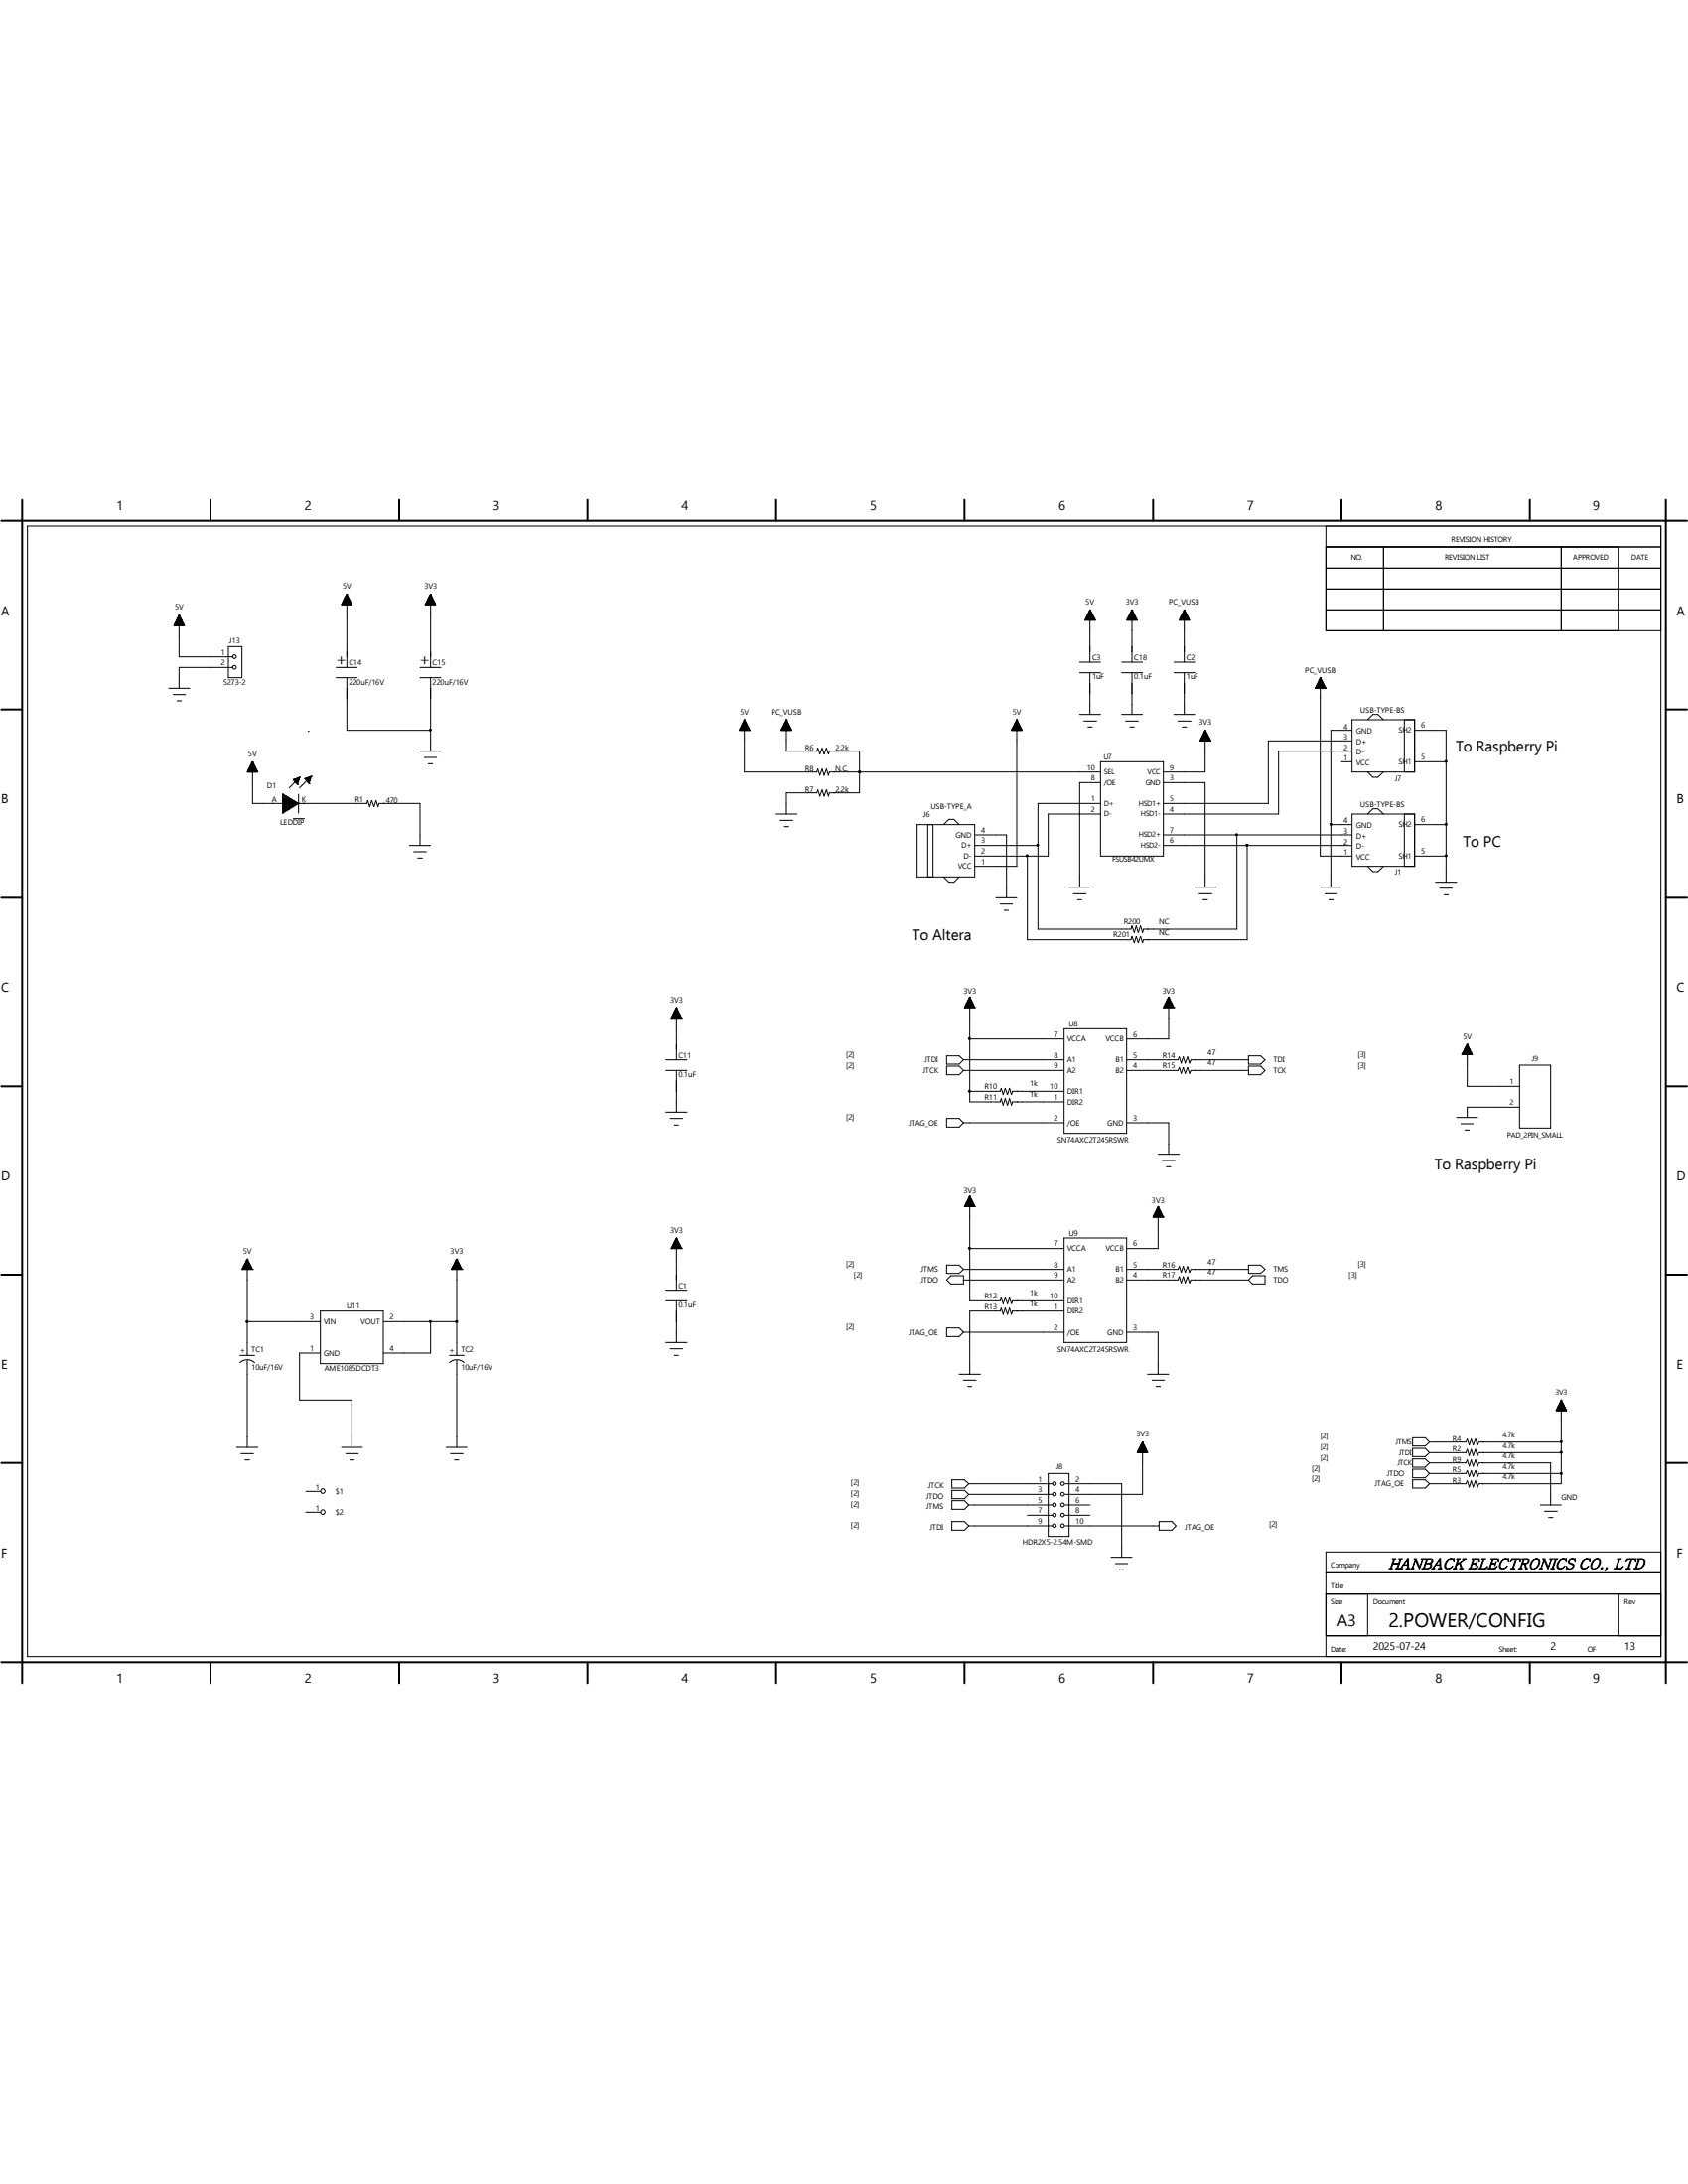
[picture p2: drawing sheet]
<svg xmlns="http://www.w3.org/2000/svg" width="216mm" height="279mm" viewBox="0 0 216 279" stroke-linecap="round" stroke-linejoin="round" font-family="sans-serif">
<g fill="none" stroke="#000" stroke-width=".25">
<path d="M.2 66.6h215.6M2.8 64v151.3M26.9 64v2.6M51.1 64v2.6M75.1 64v2.6M99.3 64v2.6M123.4 64v2.6M147.5 64v2.6M171.6 64v2.6M195.7 64v2.6M213.1 64v151.3M.2 90.8h2.6"/>
<path d="M213.1 90.8h2.7M.2 114.9h2.6M213.1 114.9h2.7M.2 139h2.6M213.1 139h2.7M.2 163.1h2.6M213.1 163.1h2.7M.2 187.2h2.6M213.1 187.2h2.7M.2 212.6h215.6M26.9 212.6v2.7M51.1 212.6v2.7"/>
<path d="M75.1 212.6v2.7M99.3 212.6v2.7M123.4 212.6v2.7M147.5 212.6v2.7M171.6 212.6v2.7M195.7 212.6v2.7"/>
</g>
<g fill="none" stroke="#000" stroke-width=".13">
<path d="M3.5 67.3h208.9v144.6h-208.9zM22.3 79.9h1.2M22.4 79.8h1.1M22.4 79.8h1.1v.3M22.4 79.7h1v.4M22.4 79.6h1M22.4 79.6v.5M22.5 79.5h.8M22.6 79.5h.7v.6M22.6 79.4h.7M22.6 79.4v.7M22.6 79.3h.6v.8"/>
<path d="M22.6 79.3v.8M22.6 79.3h.6M22.6 79.2h.6v.9M22.6 79.2v.9M22.7 79.2h.5M22.7 79.1h.5v1M22.7 79.1v1M22.7 79.1h.4M22.8 79h.3v1.1M22.8 78.9h.2v1.2M22.9 78.8v1.3M22.9 78.7v1.4"/>
<path d="M22.9 78.7h.1M22.9 78.7v5.3h6.9M22.9 78.7l-.6 1.4M22.9 78.7l.7 1.4M23 78.8h-.2v1.3M23.1 79h-.3v1.1M23.4 79.7h-1v.4M43.7 77.3h1.3M43.8 77.3v-.1h1.1v.1M43.8 77.1h1.1M43.8 77.1h1.1v.2M43.8 77v.3"/>
<path d="M43.9 77h1M43.9 77h.9v.3M43.9 76.9v.4M43.9 76.9h.9M43.9 76.9h.9v.4M43.9 76.8v.5M43.9 76.8h.8M44 77.3v-.5h.7v.5M44 76.7h.7M44 76.7h.7v.6M44.1 76.5h.5v.8M44.1 76.5v.8"/>
<path d="M44.1 76.5h.5M44.1 76.4h.4v.9M44.1 76.4v.9M44.2 76.4h.3M44.2 76.3h.3v1M44.2 76.3v1M44.2 76.3h.3M44.2 76.2h.2v1.1M44.2 76.2v1.1M44.3 76.2h.1M44.3 76.1h.1v1.2M44.3 76.1v1.2"/>
<path d="M44.3 76.1h.1M44.4 76h.1M44.4 76v9.4M44.4 76l-.7 1.3h1.3M44.4 76l.6 1.3M44.7 76.6h-.7v.7M45 77.3h-1.3M54.4 77.3h1.3M54.4 77.3h.1M54.5 77.3v-.1h1.2v.1M54.5 77.1h1.1M54.5 77.1h1.1v.2"/>
<path d="M54.5 77v.3M54.6 77h1M54.6 77h.9v.3M54.6 76.9v.4M54.6 76.9h.9M54.7 76.9h.8v.4M54.7 76.8h.8M54.7 76.8v.5M54.7 77.3v-.5h.7v.5M54.7 76.7h.7M54.7 76.7h.7v.6M54.7 76.6v.7"/>
<path d="M54.8 76.6h.5M54.8 76.5h.5v.8M54.8 76.5v.8M54.8 76.5h.5M54.8 76.4h.5v.9M54.8 76.4v.9M54.9 76.4h.3M54.9 76.3h.3v1M54.9 76.2h.3v1.1M54.9 76.2v1.1M55 76.2h.2M55 76.1h.1v1.2"/>
<path d="M55.1 76h.1M55.1 76v9.4M55.1 76.1l-.1 1.2M55.1 76l-.7 1.3M55.1 76l.6 1.3M55.2 76.3h-.3v1M138.8 79.3h.1M138.8 79.3h1.2M138.9 79.2h1.1v.1M138.9 79.1h1.1M138.9 79h1M138.9 79v.3"/>
<path d="M139 79h.9M139 78.9h.9M139.1 78.8h.7v.5M139.1 78.7v.6M139.1 78.7h.7M139.1 78.7h.6M139.1 78.6v.7M139.1 78.7h.6v.6M139.1 78.6h.6v.7M139.1 78.5v.8M139.2 78.5h.5M139.3 78.4h.3"/>
<path d="M139.3 78.3h.3M139.3 78.3v1M139.3 78.3h.2M139.3 78.2v1.1M139.4 78.2h.1M139.4 78.1h.1v1.2M139.4 78.1v1.2M139.4 78.1h.1M139.4 78v6.7M139.4 78l.7 1.3h-1.3M139.4 78l-.6 1.3M139.5 78.2v1.1"/>
<path d="M139.6 78.4h-.4v.9M139.6 78.3v1M139.7 78.4v.9M139.8 78.8h-.8v.5M139.9 78.9v.4M139.9 79.1h-1v.2M139.9 79v.3M140 79.2h-1.1v.1M140 79.1v.2M140.1 79.3h.1M144.1 79.3h.1M144.2 79.3h1.2"/>
<path d="M144.2 79.2h1.2v.1M144.2 79.2v.1M144.2 79.2h1.1M144.2 79.1h1.1M144.2 79.1v.2M144.3 79.1h1M144.3 79h.9M144.4 78.9h.8M144.4 78.8v.5M144.4 78.8h.8M144.4 78.8h.8v.5M144.5 78.7h.6"/>
<path d="M144.5 78.6v.7M144.5 78.6h.6v.7M144.5 78.5v.8M144.6 78.5h.4M144.6 78.4v.9M144.6 78.4h.4M144.6 78.4h.3M144.6 78.3v1M144.7 78.3h.2v1M144.7 78.3h.2M144.7 78.1h.1v1.2M144.7 78.1h.1"/>
<path d="M144.7 78.1v1.2M144.8 78.1h.1M144.8 78v6.7M144.8 78l-.7 1.3h1.4M144.8 78l.7 1.3M144.9 78.2h-.2v1.1M144.9 78.2v1.1M145 78.4v.9M145.1 78.7h-.7v.6M145.1 78.7v.6M145.2 78.9v.4M145.2 79h-.9v.3"/>
<path d="M145.2 79v.3M145.3 79.1v.2M145.5 79.3h.1M150.8 79.3h.1M150.9 79.3h1.2M150.9 79.2h1.2v.1M151 79.1h1M151 79h1M151 79v.3M151 79h.9M151 78.9h.9M151 78.8v.5"/>
<path d="M151.1 78.8h.8M151.1 78.8h.7v.5M151.1 78.7v.6M151.1 78.7h.7M151.2 78.7h.6M151.2 78.7h.6v.6M151.2 78.6v.7M151.2 78.6h.6v.7M151.3 78.5h.4M151.3 78.4h.3M151.3 78.3h.3M151.3 78.3v1"/>
<path d="M151.4 78.3h.2M151.4 78.2v1.1M151.4 78.2h.2M151.4 78.1h.2v1.2M151.4 78.1v1.2M151.5 78.1h.1M151.5 78v6.7M151.5 78l.6 1.3h-1.3M151.5 78l-.7 1.3M151.6 78.2v1.1M151.6 78.3v1M151.7 78.4h-.4v.9"/>
<path d="M151.7 78.4v.9M151.7 78.5h-.5v.8M151.9 78.9v.4M152 79.1h-1v.2M152 79v.3M152 79.1v.2M152.1 79.2h-1.2v.1M169.6 67.3v13.4h42.8M169.6 70h42.8M169.6 78h42.8M169.6 75.4h42.8M169.6 72.7h42.8"/>
<path d="M177 70v10.7M199.7 70v10.7M207.1 70v10.7M21.6 88.1h2.7M22.1 88.9h1.6M22.3 80.1h1.3M22.3 80.1v-.1h1.3v.1M22.3 80.1v-.3h1.2v.3M22.5 80.1v-.6h.8v.6M22.6 89.7h.6M29.2 82.7h1.7v4h-1.7zM29.8 85.4h-6.9v2.7"/>
<path d="M31.7 98.8h1.2M31.7 98.7h1.2M31.7 98.6h1.2v.2M31.7 98.6h1.2M31.7 98.6v.2M31.7 98.5h1.1v.3M31.7 98.5v.3M31.8 98.5h1M31.8 98.8v-.4h1v.4M31.8 98.3h.9M31.9 98.3h.8v.5M31.9 98.3v.5"/>
<path d="M31.9 98.3h.8M31.9 98.2h.8v.6M31.9 98.2v.6M32 98.1h.6M32 98.1h.6v.7M32 98v.8M32 98h.6M32 98h.6v.8M32.1 97.9h.4v.9M32.1 97.7h.4v1.1M32.1 97.7v1.1M32.2 97.7h.2"/>
<path d="M32.2 97.7h.2v1.1M32.2 97.6v1.2M32.2 97.6h.2M32.2 97.5h.1v1.3M32.2 97.5v1.3M32.3 97.5h.1M32.3 97.5v5.3h14.6l.1-.4 .3 .8 .2-.8 .3 .8 .3-.8 .2 .8 .2-.4h5.2v5.4M32.3 97.5l.7 1.3h-1.4zM32.5 97.8h-.4v1M32.6 97.9h-.6v.9M37.5 99.7h.1M37.5 99.7l.4 .5"/>
<path d="M37.5 99.7h.8M37.6 99.9h.6M37.6 99.7v.2M37.7 100h.5M37.8 99.6v.5h.3M38.1 99.5v.9M38.2 99.5v.4M38.3 99.4h.1M38.3 99.6h-.4v.6M38.3 99.4l-1.3 1.4M38.3 99.4l-.8 .3M38.3 99.4l-.2 1"/>
<path d="M39 99.6h.1M39 99.6h.8M39 99.6l.4 .5M39.1 99.7h.6M39.1 99.5v.3M39.2 99.9h.5M39.3 100h.3M39.3 99.5v.4M39.4 93.6h.1M39.5 99.4v.8M39.7 99.4l-1.4 1.4M39.7 99.4v.4"/>
<path d="M39.8 99.3h.1M39.8 99.4h-.4v.7M39.8 99.3l-.8 .3M39.8 99.3l-.3 .9M43 86.7h2.7M43 85.4h2.7M44.4 86.7v6.7h10.7M53.7 86.7h2.7M53.7 85.4h2.7M53.7 96.1h2.7M54.3 96.9h1.5M54.8 97.7h.5"/>
<path d="M55.1 86.7v9.4M94.6 93.4h1.3M94.6 93.3v.1M94.6 93.3h1.2M94.7 93.4v-.1h1.1v.1M94.7 93.2h1.1M94.7 93.4v-.3h1.1v.3M94.7 93.1h1.1M94.8 93h.9v.4M94.8 93.4v-.5h.9v.5M94.8 92.9h.8M94.9 92.8h.7v.6"/>
<path d="M94.9 92.8v.6M94.9 92.8h.7M94.9 92.8h.6v.6M94.9 92.7v.7M95 92.7h.5M95 92.6h.5v.8M95 92.5v.9M95 92.5h.5M95 92.5h.5v.9M95.1 92.4h.3v1M95.1 92.3h.2v1.1M95.1 92.2v1.2"/>
<path d="M95.2 92.2h.1M95.2 92.2h.1v1.2M95.2 92.1v1.3M95.2 92.1h.1M95.2 92.1v6.7h9.3l.1-.4 .3 .8 .3-.8 .2 .8 .3-.8 .3 .8 .1-.4h34.7M95.2 92.1l.7 1.3h-1.3M95.2 92.1l-.6 1.3M95.4 92.4h-.3v1M95.4 92.5h-.4v.9M95.7 93h-.9v.4M99.9 93.4h1.4M99.9 93.3v.1"/>
<path d="M100 93.3h1.2M100 93.4v-.1h1.2v.1M100 93.2h1.2M100 93.4v-.3h1.1v.3M100.1 93.1h1M100.1 93h.9v.4M100.2 93.4v-.5h.8v.5M100.2 92.9h.8M100.2 92.8h.8v.6M100.3 92.8h.6v.6M100.3 92.6h.6v.8M100.3 92.5v.9"/>
<path d="M100.4 92.5h.4M100.4 92.5h.4v.9M100.4 92.5v.9M100.4 92.4h.4v1M100.4 92.4v1M100.5 92.4h.3M100.5 92.3h.2v1.1M100.5 92.2h.2v1.2M100.6 92.1h.1M100.6 92.1v4h3.9l.1-.4 .3 .8 .3-.8 .2 .8 .3-.8 .3 .8 .1-.4h3.8v5.3h-3.8l-.1 .5-.3-.9-.3 .9-.2-.9-.3 .9-.3-.9-.1 .4h-3.9v2.7M100.6 92.1l-.7 1.3h1.4M100.6 92.1l.7 1.3"/>
<path d="M100.6 92.1h-.1v1.3M100.7 92.2h-.2v1.2M100.9 92.7h-.6v.7M100.9 92.8h-.7v.6M101 93h-.9v.4M109.9 98.8h.1M129.4 93.4h1.3M129.4 93.3v.1M129.5 93.3h1.2M129.5 93.4v-.1h1.1v.1M129.5 93.2h1.1M129.5 93.4v-.3h1.1v.3"/>
<path d="M129.5 93.1h1.1M129.6 93h.9v.4M129.6 93.4v-.5h.9v.5M129.7 92.9h.8M129.7 92.8h.7v.6M129.8 92.8h.6v.6M129.8 92.6h.5v.8M129.8 92.5v.9M129.8 92.5h.5M129.8 92.5h.5v.9M129.9 92.5h.4M129.9 92.4h.3v1"/>
<path d="M129.9 92.4v1M129.9 92.4h.3M130 92.3h.2v1.1M130 92.2h.1v1.2M130 92.1h.1M130 92.1l-.6 1.3h1.3M130 92.1v18.7h-5.3M130 92.1l.7 1.3M130.1 92.1h-.1v1.3M130.1 92.2h-.1v1.2M130.3 92.7h-.5v.7M130.4 92.8h-.7v.6"/>
<path d="M130.5 93h-.9v.4M138.1 91.4h2.7M138.1 84.7h2.7M138.1 86.1h2.7M138.6 92.2h1.7M139.1 93h.6M139.4 86.1v5.3M140.8 97.5h8v12h-8zM143.5 91.4h2.6M143.5 84.7h2.6M143.5 86.1h2.6M144 92.2h1.6"/>
<path d="M144.5 93h.6M144.8 86.1v5.3M150.2 91.4h2.6M150.2 84.7h2.6M150.2 86.1h2.6M150.7 92.2h1.6M151.2 93h.6M151.5 86.1v5.3M153.5 94.8v-.1h1.3v.1M153.5 94.7h1.3M153.6 94.8v-.2h1.2v.2M153.6 94.5h1.1"/>
<path d="M153.6 94.5h1.1v.3M153.7 94.4h.9v.4M153.7 94.4v.4M153.7 94.3h.9M153.8 94.8v-.5h.8v.5M153.8 94.2h.8M153.8 94.2h.7v.6M153.8 94.1v.7M153.8 94.1h.7M153.8 94.1h.7v.7M153.8 94v.8M153.9 94h.6"/>
<path d="M153.9 93.9h.5v.9M153.9 93.9v.9M153.9 93.9h.5M154 93.9h.4v.9M154 93.8h.3v1M154.1 93.6h.2v1.2M154.1 93.6v1.2M154.1 93.6h.2M154.1 93.5h.1v1.3M154.1 93.5v1.3M154.1 93.4h.1M154.1 93.4v5.4h-5.3"/>
<path d="M154.1 93.4l.8 1.4h-1.4M154.1 93.4l-.6 1.4M154.1 93.5h.1M154.3 93.7h-.3v1.1M154.3 93.8h-.3v1M154.6 94.4h-1v.4M168.2 88l1.3 .1M168.2 88v.1M168.3 88h1.2M168.3 87.9h1.2v.2M168.3 87.8h1.2M168.3 87.9v.2"/>
<path d="M168.4 87.8h1.1v.3M168.4 87.7h1M168.4 87.8v.3M168.4 88.1v-.4h1v.4M168.4 87.6h.9M168.5 87.6h.8v.5M168.5 88.1v-.6h.7v.6M168.6 87.4h.6M168.6 87.4h.6v.7M168.6 87.3v.8M168.6 87.3h.6M168.6 87.2h.6v.9"/>
<path d="M168.6 87.2v.9M168.7 87.2h.4M168.7 87.2h.4v.9M168.7 87h.4v1.1M168.8 87h.2v1.1M168.8 86.9v1.2M168.8 86.9h.2M168.8 86.8h.2v1.3M168.8 86.8v1.3M168.9 86.7h.1M168.9 86.7v22.8h4M168.9 86.7l.7 1.4h-1.4"/>
<path d="M168.9 86.7l-.7 1.4M168.9 86.8h.1M169 87h-.3v1.1M169.1 87.1h-.4v1M169.3 87.5h-.8v.6M171.6 97.5h1.3M172.9 94.8h-10.7v8h-13.4M172.9 92.1h8v6.7h-8zM172.9 96.1h-9.4v8h-14.7M172.9 93.4h-2.7v20.1M174.9 98.8l.7 .6h.6l.8-.6M174.9 92.1l.7-.7h.6l.8 .7"/>
<path d="M179.6 92.1v6.7M180.9 97.5h4.1M180.9 93.4h4.1v19.5M36.2 104h.1M36.2 101.6h.1M36.2 103.5h.9M36.2 101.6v2.4M36.2 103.8h.2M36.2 103.7h.4M36.2 102h.7v1.6h-.7M36.2 103.3h1.1M36.2 102.4h1.3v.8h-1.3"/>
<path d="M36.2 103.1h1.6M36.2 102.9h1.8M36.2 102.7h1.7v.3M36.2 101.6l2 1.2M36.2 102.5h1.5M36.2 102.3h1.1M36.2 102.2h.8M36.2 101.9h.4M36.2 101.7h.2M36.3 101.7v2.2M36.4 101.8v2M36.6 101.8v2"/>
<path d="M36.7 101.9v1.8M37 102.1v1.4M37.1 102.2v1.2M37.3 102.2v1.1M37.4 102.3v1M37.5 104.7h1.4M37.6 102.4v.7M37.8 102.6v.4M37.9 100.2l.2 .2M37.9 100.2h.2M38.1 100.4h.1M38.1 102.7v.2"/>
<path d="M38.2 102.8h.1M38.2 101.6v2.4M38.2 102.8l-2 1.2M39.4 100.1h.2M39.4 100.1l.1 .1M39.5 100.2h.1M52.4 108.2h2.7M52.9 109h1.6M53.4 109.8h.6M99.3 104.1h2.6M99.8 104.9h1.6M100.3 105.7h.6"/>
<path d="M117.3 105.5h7.4v6.7h-7.4zM118.7 105.5v6.7M119.3 105.5v6.7M120.7 112.2l.7 .7h.6l.7-.7M120.7 105.5l.7-.7h.6l.7 .7M124.7 108.2h8.1M124.7 106.8h4v8.1M127.4 114.9h2.6M127.9 115.7h1.6M128.4 116.5h.6M136.7 113.5h2.7M137.3 114.3h1.6"/>
<path d="M137.8 115.1h.5M140.8 102.8h-8v16.1h11.9l.1-.5 .3 .9 .2-.9 .3 .9 .3-.9 .2 .9 .2-.4h11.9v-12.1M140.8 104.1h-6.7v5.4h-9.4M140.8 100.1h-2.7v13.4M148.8 108.2h24.1M148.8 106.8h24.1M148.8 100.1h5.3v13.4M152.8 113.5h2.7M153.4 114.3h1.6M153.9 115.1h.5M159.5 108.2v12h-13.2l-.2 .4-.2-.8-.3 .8-.3-.8-.2 .8-.3-.8-.1 .4h-13.3v-10.7M168.9 113.5h2.7"/>
<path d="M169.5 114.3h1.5M170 115.1h.5M170.2 105.5h2.7M172.9 104.1h8v6.7h-8zM174.9 110.8l.7 .7h.6l.8-.7M174.9 104.1l.7-.6h.6l.8 .6M179.6 104.1v6.7M180.9 105.5h4.1M180.9 109.5h4.1M183.6 112.9h2.7M184.1 113.6h1.7M184.7 114.5h.6"/>
<path d="M85.2 135.6h2.7M85.2 136.9h2.7M85.9 130.3h.1M85.9 130.3h1.3M85.9 130.2h1.3M86 130v.3M86 130.1h1.1M86 129.9v.4M86 130h1.1M86 130h1M86.1 129.8v.5M86.1 129.8h.9v.5"/>
<path d="M86.1 129.9h.9M86.1 129.8h.9M86.2 129.6h.7v.7M86.2 129.5v.8M86.2 129.5h.6v.8M86.3 129.3v1M86.3 129.5h.5M86.3 129.4h.5M86.3 129.2v1.1M86.3 129.4h.4M86.3 129.3h.4M86.4 129.2h.3"/>
<path d="M86.4 129.1v1.2M86.4 129.2h.3v1.1M86.4 129v1.3M86.4 129.1h.2M86.5 129h.1M86.5 128.9h.1M86.5 128.9v6.7M86.5 136.9v5.4M86.5 128.9l-.6 1.4M86.5 128.9l.7 1.4M86.6 128.9v1.4M86.6 129.1v1.2"/>
<path d="M86.7 129.3v1M86.8 129.4v.9M86.8 129.6h-.6v.7M86.9 129.7h-.8v.6M87 129.7v.6M87 129.9v.4M87.1 130v.3M87.1 130.1h-1.2v.2M87.2 130.1v.2M87.2 130.3h.1M121.1 135.1h1.6l.5 .5-.5 .5h-1.6zM121.1 136.4h1.6l.5 .5-.5 .6h-1.6z"/>
<path d="M123.2 135.6h12.9M123.2 136.9h12.9M123.4 128.9h.1M123.4 128.9h1.3M123.4 128.8h1.2v.1M123.4 128.8v.1M123.4 128.8h1.2M123.5 128.7h1.1M123.5 128.6h1v.3M123.6 128.5h.9v.4M123.6 128.4v.5M123.6 128.4h.9"/>
<path d="M123.6 128.4h.8M123.7 128.4h.7v.5M123.7 128.3h.7M123.7 128.2v.7M123.7 128.2h.7M123.7 128.2h.6v.7M123.7 128.1v.8M123.8 128.1h.5M123.8 128v.9M123.8 128h.4M123.9 128h.3M123.9 127.9h.3"/>
<path d="M123.9 127.9v1M123.9 127.8h.3v1.1M124 127.8h.1M124 127.7v1.2M124 127.7h.1M124 127.6v1.3M124 127.6h.1M124 127.6v13.4h3.9l.2-.5 .2 .9 .3-.9 .3 .9 .2-.9 .3 .9 .1-.4h6.6M124 132.9h12.1M124 139.6h3.9l.2-.4 .2 .8 .3-.8 .3 .8 .2-.8 .3 .8 .1-.4h6.6M124 127.6l-.6 1.3M124 127.6l.7 1.3"/>
<path d="M124.1 127.8h-.2v1.1M124.1 127.7v1.2M124.2 127.9v1M124.3 128.1v.8M124.4 128.3v.6M124.5 128.6h-1v.3M124.5 128.7h-1v.2M124.6 128.7v.2M124.7 128.9h.1M136.1 131.6h8v13.4h-8zM144.1 135.6h6.6l.1-.4 .3 .8 .2-.8 .3 .8 .3-.8 .2 .8 .2-.4h7.4M144.1 136.9h6.6l.1-.3 .3 .7 .2-.7 .3 .7 .3-.7 .2 .7 .2-.4h7.4"/>
<path d="M148.8 128.9h.1M148.8 128.9h1.4M148.8 128.9h1.3M148.9 128.8h1.2v.1M148.9 128.7h1.1M148.9 128.9v-.2h1.1v.2M149 128.6h1v.3M149 128.6v.3M149 128.6h.9M149 128.5h.9v.4M149 128.4v.5M149.1 128.4h.8"/>
<path d="M149.1 128.4v.5M149.1 128.3h.7M149.2 128.2h.6v.7M149.2 128.1h.5M149.2 128.1v.8M149.2 128v.9M149.3 128h.4M149.3 128h.3M149.3 127.9h.3v1M149.3 127.9v1M149.4 127.8h.2v1.1M149.4 127.8v1.1"/>
<path d="M149.4 127.8h.2M149.4 127.7v1.2M149.4 127.7h.1M149.4 127.6v1.3M149.5 127.6h.1M149.5 127.6v5.3h-5.4M149.5 127.6l-.7 1.3M149.5 127.6l.7 1.3M149.5 127.6v1.3M149.6 127.7v1.2M149.7 128.1v.8M149.8 128.2h-.7v.7"/>
<path d="M149.8 128.3v.6M149.9 128.4v.5M150.1 128.8h-1.2v.1M150.2 128.9h.1M159.7 135.1h1.5l.6 .5-.6 .5h-1.5zM159.7 136.4h1.5l.6 .5-.6 .6h-1.5zM187 134.9h1.3M187 134.8v.1M187 134.8h1.3M187 134.8h1.3v.1M187 134.7v.2M187.1 134.7h1.1"/>
<path d="M187.1 134.9v-.2h1.1v.2M187.2 134.6h1M187.2 134.6h.9v.3M187.2 134.5v.4M187.2 134.5h.9M187.2 134.5h.8v.4M187.3 134.9v-.6h.7v.6M187.3 134.3h.7M187.3 134.2h.7v.7M187.3 134.2v.7M187.4 134.2h.5M187.4 134.2h.5v.7"/>
<path d="M187.4 134.1v.8M187.4 134.1h.5M187.4 134h.5v.9M187.4 134v.9M187.5 134h.3M187.5 133.9h.3v1M187.5 133.8h.2v1.1M187.6 133.7h.1v1.2M187.6 133.6v1.3M187.6 133.6h.1M187.7 133.6h.1M187.7 133.6v5.4h6.7"/>
<path d="M187.7 133.6l-.7 1.3M187.7 133.6l.6 1.3M187.7 133.8h-.2v1.1M187.8 133.9h-.3v1M188 134.4h-.8v.5M194.4 136.3h3.9v8h-3.9zM85.2 142.3h2.7M85.7 143.1h1.6M85.9 159.7h.1M85.9 159.7h1.3M85.9 159.6h1.3M86 159.6h1.1"/>
<path d="M86 159.5v.2M86 159.5h1.1v.2M86 159.4h1M86 159.3v.4M86.1 159.3h.9M86.1 159.3h.9v.4M86.1 159.3v.4M86.1 159.2h.9M86.2 159.1h.7v.6M86.2 159h.6v.7M86.2 158.9v.8M86.3 158.9h.5"/>
<path d="M86.3 158.8v.9M86.3 143.9h.5M86.3 158.8h.4M86.3 158.7v1M86.4 158.7h.3M86.4 158.7h.3v1M86.4 158.6v1.1M86.4 158.6h.3M86.4 158.6h.2M86.4 158.5v1.2M86.5 158.5h.1M86.5 158.4h.1"/>
<path d="M86.5 158.4v6.7M86.5 158.4l-.6 1.3M86.5 158.4l.7 1.3M86.6 158.4v1.3M86.6 158.5v1.2M86.7 158.7v1M86.8 158.8v.9M86.8 159h-.6v.7M86.9 159.2h-.8v.5M87 159.2v.5M87 159.4v.3M87.1 159.6h-1.2v.1"/>
<path d="M87.2 159.6v.1M87.2 159.7h.1M121.1 143.1h1.6l.5 .5-.5 .6h-1.6zM123.2 143.6h12.9M123.4 154.3h.1M123.4 154.3h1.3M123.4 154.2v.1M123.4 154.3h1.2M123.4 154.2h1.2M123.5 154.2h1.1M123.5 154.1h1M123.6 153.9v.4"/>
<path d="M123.6 154h.9M123.6 153.8v.5M123.6 153.8h.8v.5M123.6 153.9h.9M123.7 153.7v.6M123.7 153.8h.7M123.7 153.7h.7v.6M123.7 153.5v.8M123.7 153.6h.6M123.8 153.5v.8M123.8 153.5h.5v.8M123.8 153.6h.5"/>
<path d="M123.8 153.5h.4M123.9 153.3v1M123.9 153.4h.3M123.9 153.3h.3M124 153.1v1.2M124 153.2h.1v1.1M124 153v1.3M124 153.2h.1M124 153.1h.1M124 153h.1M124 153v13.4h3.9l.2-.4 .2 .8 .3-.8 .3 .8 .2-.8 .3 .8 .1-.4h6.6M124 159.7h12.1"/>
<path d="M124 153l-.6 1.3M124 153l.7 1.3M124.1 153.2h-.2v1.1M124.2 153.3v1M124.2 153.4v.9M124.3 153.6v.7M124.5 154h-1v.3M124.5 153.9v.4M124.5 154.1h-1v.2M124.5 154v.3M124.6 154.1v.2M124.7 154.3h.1"/>
<path d="M136.1 158.4h8v13.3h-8zM144.1 143.6h5.4v4.1M147.5 155.7h.1M147.5 155.7h1.3M147.5 155.6h1.3v.1M147.6 155.5h1.1v.2M147.6 155.4v.3M147.6 155.4h1.1M147.6 155.4h1M147.7 155.4h.9v.3M147.7 155.3h.9v.4M147.7 155.2v.5"/>
<path d="M147.7 155.2h.8M147.8 155.1h.7M147.8 155v.7M147.8 155h.7M147.9 155h.5M147.9 154.9h.5v.8M147.9 154.8h.5M147.9 154.8v.9M148 154.8h.3M148 154.7v1M148 154.7h.3M148 154.6h.3v1.1"/>
<path d="M148 154.6v1.1M148 154.6h.3M148 154.5h.2v1.2M148 154.5v1.2M148.1 154.5h.1M148.1 154.4h.1M148.1 154.3v5.4h-4M148.1 147.7h2.7M148.1 154.3l-.6 1.4M148.1 154.3l.7 1.4M148.2 154.4v1.3M148.3 154.7v1"/>
<path d="M148.4 154.9h-.5v.8M148.4 154.9v.8M148.5 155.2h-.8v.5M148.5 155v.7M148.5 155.2v.5M148.7 148.5h1.6M148.7 155.5h-1.2v.2M148.8 155.7h.1M149.2 149.3h.5M186.3 143h2.7M186.9 143.8h1.5M187.4 144.6h.5"/>
<path d="M194.4 141.6h-6.7v1.4M30.7 173.4h1.9M30.7 174.3a1.34 1.34 0 0 1 1.9 0M30.9 162.4h.1M30.9 162.4h1.4M31 162.3h1.3M31 162.4v-.1h1.2v.1M31 162.3h1.2M31.1 162.2h1.1M31.1 162.1h1v.3M31.1 162.1v.3M31.2 162.1h.9"/>
<path d="M31.2 162h.9M31.2 161.9v.5M31.2 161.9h.8M31.2 161.8v.6M31.2 161.8h.8M31.3 161.8h.7v.6M31.3 161.6h.6v.8M31.3 161.7h.6M31.3 161.6v.8M31.4 161.6h.5M31.5 161.5h.3M31.5 161.3h.2v1.1"/>
<path d="M31.5 161.2v1.2M31.5 161.3h.2M31.5 161.2h.2M31.6 161.1h.1v1.3M31.6 161.2h.1M31.6 161.1v1.3M31.6 161.1h.1M31.6 161.1v12.3M31.6 174v11.2M31.6 169.1h9.4M31.6 161.1l-.7 1.3M31.6 161.1l.7 1.3"/>
<path d="M31.7 161.2v1.2M31.8 161.4v1M31.8 161.4h-.3v1M31.8 161.5h-.4v.9M31.9 161.5v.9M32 161.7h-.7v.7M32 161.8v.6M32.1 162v.4M32.2 162.2v.2M32.2 162.1h-1.1v.3M32.3 162.4h.1M41 167.7h8v6.8h-8z"/>
<path d="M41 173.1h-2.7v6h6.7v6.1M49 169.1h9.4M55.1 169.1v4h-6.1M57.5 173.4h1.9M57.5 174.3a1.34 1.34 0 0 1 1.9 0M57.7 162.4h.1M57.7 162.4h1.4M57.7 162.3h1.4M57.8 162.3h1.2M57.8 162.3v.1M57.8 162.3h1.2v.1M57.8 162.2h1.2"/>
<path d="M57.8 162.1v.3M57.9 162.1h1.1M57.9 162.1h1v.3M57.9 162.1v.3M58 162.1h.9M58 162h.8M58 161.9v.5M58 161.9h.8M58 161.8v.6M58 161.8h.8M58.1 161.8h.7v.6M58.1 161.7h.6"/>
<path d="M58.1 161.6h.6M58.1 161.6v.8M58.2 161.6h.4M58.2 161.5v.9M58.2 161.5h.4M58.2 161.4v1M58.3 161.4h.3M58.3 161.3h.2v1.1M58.3 161.2v1.2M58.3 161.3h.2M58.3 161.2h.2M58.4 161.1h.1v1.3"/>
<path d="M58.4 161.1v1.3M58.4 161.1h.1M58.4 161.1v12.3M58.4 174v11.2M58.4 161.1l-.7 1.3M58.4 161.1l.7 1.3M58.5 161.2v1.2M58.6 161.4v1M58.6 161.5v.9M58.7 161.7h-.6v.7M58.7 161.6v.8M58.8 161.8v.6"/>
<path d="M58.8 162v.4M59 162.2v.2M59.1 162.4h.1M85.2 165.1h2.7M85.2 166.4h2.7M85.2 171.7h2.7M85.7 172.6h1.6M86.3 173.4h.5M86.5 166.4v5.3M121.1 161.8h1.6l.5 .6-.5 .5h-1.6zM121.1 169.9h1.6l.5 .5-.5 .6h-1.6zM121.6 163.2h1.6v1.1h-1.6l-.5-.6z"/>
<path d="M122.7 175.8h2.7M123.2 162.4h12.9M123.2 163.7h12.9M123.2 170.4h12.9M123.2 176.6h1.6M123.8 177.4h.5M136.1 167.7h-6.6l-.1 .4-.3-.8-.2 .8-.3-.8-.3 .8-.2-.8-.2 .4h-3.9v8.1M144.1 162.4h6.6l.1-.4 .3 .8 .2-.8 .3 .8 .3-.8 .2 .8 .2-.4h7.4M144.1 163.7h6.6l.1-.4 .3 .8 .2-.8 .3 .8 .3-.8 .2 .8 .2-.4h7.4M144.1 170.4h4v5.4M146.8 175.8h2.7M147.4 176.6h1.5"/>
<path d="M147.9 177.4h.5M159.7 161.8h1.5l.6 .6-.6 .5h-1.5zM160.2 163.2h1.6v1.1h-1.6l-.5-.6zM199.3 180v.5M199.3 179.9h.8M199.3 179.8h.8M199.3 179.8h.7v.7M199.3 179.7v.8M199.4 179.7h.6M199.4 179.7h.6v.8M199.4 179.6v.9M199.5 179.6h.4"/>
<path d="M199.5 179.5h.4v1M199.5 179.5v1M199.5 179.5h.4M199.6 179.5h.3v1M199.6 179.4h.2v1.1M199.6 179.2h.1v1.3M199.6 179.2v1.3M199.7 179.1h.1M199.7 179.1v10.7h-10.6l-.1 .4-.3-.8-.3 .8-.2-.8-.3 .8-.2-.8-.2 .4h-4.7M199.7 179.1l-.6 1.4M199.7 179.1l.7 1.4h-1.3M199.7 179.2h.1"/>
<path d="M199.8 179.3h-.2v1.2M199.8 179.4h-.2v1.1M30.3 185.2h2.7M30.8 186h1.6M31.3 186.8h.6M39.1 190.8h1.9M39.1 193.5h1.9M43.7 185.2h2.7M44.2 186h1.6M44.7 186.8h.6M57.1 185.2h2.6M57.6 186h1.6"/>
<path d="M58.1 186.8h.6M121.8 189.3h1.6l.5 .5-.5 .6h-1.6zM121.8 190.7h1.6l.5 .5-.5 .5h-1.6zM121.8 192h1.6l.5 .5-.5 .6h-1.6zM121.8 194.6h1.6l.5 .6-.5 .5h-1.6zM123.9 189.8h10.7M123.9 191.2h10.7M123.9 192.5h10.7M123.9 195.2h10.7M131.4 193.8h3.2M134.1 189.8h.1M134.1 188.5h2.6v8.1h-2.6z"/>
<path d="M136.2 189.8h7.3v9.4M136.2 192.5h3.2M136.2 193.8h3.2M136.2 195.2h12.1M142.1 199.2h2.7M145.5 185.8h1.3M145.5 185.7h1.2M145.5 185.7h1.2v.1M145.5 185.6v.2M145.6 185.6h1.1M145.6 185.6h1v.2M145.6 185.5v.3"/>
<path d="M145.6 185.5h1M145.6 185.5h1v.3M145.6 185.4v.4M145.7 185.4h.9M145.7 185.8v-.5h.9v.5M145.7 185.3h.8M145.8 185.3h.7v.5M145.8 185.1h.7v.7M145.8 185.1v.7M145.8 185.1h.6M145.9 185h.5v.8M145.9 184.9h.4v.9"/>
<path d="M145.9 184.9v.9M146 184.9h.3M146 184.8h.3v1M146 184.7v1.1M146 184.7h.3M146 184.7h.2v1.1M146 184.7h.2M146.1 184.6h.1v1.2M146.1 184.5h.1M146.1 184.5l-.6 1.3h1.3M146.1 184.5v6.7h-9.9M146.1 184.5l.7 1.3"/>
<path d="M146.1 184.5v1.3M146.4 185h-.5v.8M146.5 185.2h-.7v.6M148.3 194.6h1.6l.5 .6-.5 .5h-1.6zM180.7 189.3h1.6l.5 .5-.5 .6h-1.6zM180.7 185.3h1.6l.5 .5-.5 .6h-1.6zM180.7 183.9h1.6l.5 .6-.5 .5h-1.6zM180.7 186.6h1.6l.5 .6-.5 .5h-1.6zM180.7 188h1.6l.5 .5-.5 .6h-1.6zM182.8 184.5h4.7l.2-.4 .2 .8 .3-.8 .2 .8 .3-.8 .3 .8 .1-.4h10.6M182.8 185.8h4.7l.2-.4 .2 .8 .3-.8 .2 .8 .3-.8 .3 .8 .1-.4h10.6M182.8 187.2h4.7l.2-.4 .2 .8 .3-.8 .2 .8 .3-.8 .3 .8 .1-.4h9.2v5.3"/>
<path d="M182.8 188.5h4.7l.2-.4 .2 .8 .3-.8 .2 .8 .3-.8 .3 .8 .1-.4h10.6M197 192.5h2.7M197.6 193.3h1.6M198.1 194.1h.5M199.1 180.4l1.2 .1M199.1 180.4v.1M199.1 180.4h1.2M199.1 180.5v-.2h1.2v.2M199.1 180.3h1.1M199.2 180.2h1v.3M199.2 180.1h1v.4M199.3 180h.8v.5"/>
<path d="M199.3 180.5v-.6h.8v.6M200.2 180h-1v.5M200.2 180.2h-1v.3M212.4 198.5h-42.8v13.4M142.7 200h1.5M143.2 200.8h.5M169.6 209.3h42.8M169.6 203.9h42.8M169.6 201.2h42.8M174.9 203.9v5.4M207.1 203.9v5.4"/>
<circle cx="30" cy="85.4" r=".23"/>
<circle cx="30" cy="84" r=".23"/>
<circle cx="41.3" cy="190.8" r=".29"/>
<circle cx="41.3" cy="193.4" r=".29"/>
<circle cx="134.9" cy="189.8" r=".23"/>
<circle cx="134.9" cy="195.2" r=".23"/>
<circle cx="134.9" cy="193.8" r=".23"/>
<circle cx="134.9" cy="192.5" r=".23"/>
<circle cx="134.9" cy="191.2" r=".23"/>
<circle cx="135.9" cy="193.8" r=".23"/>
<circle cx="135.9" cy="192.5" r=".23"/>
<circle cx="135.9" cy="191.2" r=".23"/>
<circle cx="135.9" cy="195.2" r=".23"/>
<circle cx="135.9" cy="189.8" r=".23"/>
</g>
<g fill="#000" stroke="#000" stroke-width=".13">
<path d="M159.4 108h.2v.2h-.2z" fill-rule="evenodd"/>
<path d="M31.5 169h.2v.2h-.2z" fill-rule="evenodd"/>
<path d="M58.3 169h.2v.2h-.2z" fill-rule="evenodd"/>
<circle cx="55" cy="93.4" r=".13"/>
<circle cx="109.9" cy="98.8" r=".13"/>
<circle cx="185" cy="97.4" r=".13"/>
<circle cx="131.4" cy="109.5" r=".13"/>
<circle cx="132.7" cy="108.1" r=".13"/>
<circle cx="158.2" cy="106.8" r=".13"/>
<circle cx="170.2" cy="105.5" r=".13"/>
<circle cx="185" cy="105.5" r=".13"/>
<circle cx="185" cy="109.5" r=".13"/>
<circle cx="124" cy="132.9" r=".13"/>
<circle cx="124" cy="139.6" r=".13"/>
<circle cx="124" cy="159.7" r=".13"/>
<circle cx="55" cy="169.1" r=".13"/>
<circle cx="199.7" cy="184.4" r=".13"/>
<circle cx="199.7" cy="185.8" r=".13"/>
<circle cx="199.7" cy="188.5" r=".13"/>
</g>
<text font-size="2.5" x="177.6" y="208.2">2.POWER/CONFIG</text>
<text font-size="2.1" x="171" y="208">A3</text>
<g font-size="2">
<text x="43" y="85.3">+</text>
<text x="53.7" y="85.3">+</text>
</g>
<g font-size="1.9">
<text x="186.2" y="96.1">To Raspberry Pi</text>
<text x="187.1" y="108.3">To PC</text>
<text x="116.7" y="120.2">To Altera</text>
<text x="183.5" y="149.6">To Raspberry Pi</text>
<text x="177.6" y="200.7">HANBACK ELECTRONICS CO., LTD</text>
</g>
<g font-size="1.7">
<text x="14.9" y="65.3">1</text>
<text x="39" y="65.3">2</text>
<text x="63.1" y="65.3">3</text>
<text x="87.2" y="65.3">4</text>
<text x="111.3" y="65.3">5</text>
<text x="135.4" y="65.3">6</text>
<text x="159.5" y="65.3">7</text>
<text x="183.6" y="65.3">8</text>
<text x="203.7" y="65.3">9</text>
<text x=".2" y="78.7">A</text>
<text x="214.4" y="78.7">A</text>
<text x=".2" y="102.8">B</text>
<text x="214.4" y="102.8">B</text>
<text x=".2" y="126.9">C</text>
<text x="214.4" y="126.9">C</text>
<text x=".2" y="151">D</text>
<text x="214.4" y="151">D</text>
<text x=".2" y="175.1">E</text>
<text x="214.4" y="175.1">E</text>
<text x=".2" y="199.2">F</text>
<text x="214.4" y="199.2">F</text>
<text x="14.9" y="215.3">1</text>
<text x="39" y="215.3">2</text>
<text x="63.1" y="215.3">3</text>
<text x="87.2" y="215.3">4</text>
<text x="111.3" y="215.3">5</text>
<text x="135.4" y="215.3">6</text>
<text x="159.5" y="215.3">7</text>
<text x="183.6" y="215.3">8</text>
<text x="203.7" y="215.3">9</text>
</g>
<g font-size="1.4">
<text x="175.6" y="211.1">2025-07-24</text>
<text x="198.3" y="211.1">2</text>
<text x="207.7" y="211.1">13</text>
</g>
<g font-size="1">
<text x="172.8" y="71.6">NO.</text>
<text x="184.8" y="71.6">REVISION LIST</text>
<text x="185.6" y="69.3">REVISION HISTORY</text>
<text x="201.2" y="71.6">APPROVED</text>
<text x="208.7" y="71.6">DATE</text>
<text x="43.8" y="75.4">5V</text>
<text x="54.3" y="75.4">3V3</text>
<text x="138.9" y="77.3">5V</text>
<text x="144" y="77.3">3V3</text>
<text x="149.5" y="77.3">PC_VUSB</text>
<text x="22.4" y="78">5V</text>
<text x="28.3" y="83.8">1</text>
<text x="29.3" y="82.3">J13</text>
<text x="28.3" y="85.1">2</text>
<text x="28.5" y="87.6">5273-2</text>
<text x="44.6" y="85.1">C14</text>
<text x="44.6" y="87.6">220uF/16V</text>
<text x="55.3" y="85.1">C15</text>
<text x="55.3" y="87.6">220uF/16V</text>
<text x="139.7" y="84.5">C3</text>
<text x="139.7" y="86.9">1uF</text>
<text x="145.1" y="84.5">C18</text>
<text x="145.1" y="86.9">0.1uF</text>
<text x="151.8" y="84.5">C2</text>
<text x="151.8" y="86.9">1uF</text>
<text x="166.9" y="86.1">PC_VUSB</text>
<text x="94.7" y="91.4">5V</text>
<text x="98.6" y="91.4">PC_VUSB</text>
<text x="103" y="96">R6</text>
<text x="129.5" y="91.4">5V</text>
<text x="153.3" y="92.8">3V3</text>
<text x="171.9" y="96">2</text>
<text x="171.9" y="94.6">3</text>
<text x="171.9" y="93.3">4</text>
<text x="173.4" y="95.2">D+</text>
<text x="173.4" y="93.9">GND</text>
<text x="174" y="91.1">USB-TYPE-BS</text>
<text x="178.9" y="93.8">SH2</text>
<text x="181.8" y="93.1">6</text>
<text x="31.7" y="96.8">5V</text>
<text x="34.1" y="100.8">D1</text>
<text x="103" y="98.6">R8</text>
<text x="103" y="101.3">R7</text>
<text x="106.8" y="98.7">N.C.</text>
<text x="106.8" y="96">2.2k</text>
<text x="106.8" y="101.4">2.2k</text>
<text x="139.1" y="98.5">10</text>
<text x="139.5" y="99.9">8</text>
<text x="141.1" y="97.2">U7</text>
<text x="141.2" y="99.1">SEL</text>
<text x="141.2" y="100.4">/OE</text>
<text x="146.5" y="100.4">GND</text>
<text x="146.8" y="99.1">VCC</text>
<text x="149.6" y="98.5">9</text>
<text x="149.6" y="99.9">3</text>
<text x="171.9" y="97.3">1</text>
<text x="173.4" y="97.9">VCC</text>
<text x="173.4" y="96.6">D-</text>
<text x="178.4" y="99.9">J7</text>
<text x="178.9" y="97.8">SH1</text>
<text x="181.8" y="97.2">5</text>
<text x="34.8" y="102.6">A</text>
<text x="35.8" y="105.5">LEDDIP</text>
<text x="38.6" y="102.6">K</text>
<text x="45.4" y="102.7">R1</text>
<text x="49.4" y="102.7">470</text>
<text x="118.1" y="104.5">J6</text>
<text x="119" y="103.5">USB-TYPE_A</text>
<text x="122.2" y="107.1">GND</text>
<text x="125.5" y="107.9">3</text>
<text x="125.5" y="106.6">4</text>
<text x="139.5" y="102.5">1</text>
<text x="139.5" y="103.8">2</text>
<text x="141.2" y="103.1">D+</text>
<text x="141.2" y="104.4">D-</text>
<text x="145.6" y="103.1">HSD1+</text>
<text x="145.6" y="107.1">HSD2+</text>
<text x="145.9" y="104.4">HSD1-</text>
<text x="149.6" y="103.8">4</text>
<text x="149.6" y="102.5">5</text>
<text x="149.6" y="107.9">6</text>
<text x="149.6" y="106.6">7</text>
<text x="171.9" y="106.7">3</text>
<text x="171.9" y="105.3">4</text>
<text x="173.4" y="107.3">D+</text>
<text x="173.4" y="106">GND</text>
<text x="174" y="103.2">USB-TYPE-BS</text>
<text x="178.9" y="105.8">SH2</text>
<text x="181.8" y="105.2">6</text>
<text x="122.5" y="111.2">VCC</text>
<text x="122.9" y="108.5">D+</text>
<text x="123.2" y="109.9">D-</text>
<text x="125.5" y="110.6">1</text>
<text x="125.5" y="109.2">2</text>
<text x="142.3" y="110.3">FSUSB42UMX</text>
<text x="145.9" y="108.5">HSD2-</text>
<text x="171.9" y="109.3">1</text>
<text x="171.9" y="108">2</text>
<text x="173.4" y="110">VCC</text>
<text x="173.4" y="108.6">D-</text>
<text x="178.4" y="111.9">J1</text>
<text x="178.9" y="109.9">SH1</text>
<text x="181.8" y="109.2">5</text>
<text x="142.4" y="119.9">R201</text>
<text x="143.7" y="118.2">R200</text>
<text x="148.3" y="118.2">NC</text>
<text x="148.3" y="119.6">NC</text>
<text x="85.7" y="128.2">3V3</text>
<text x="123.2" y="127.2">3V3</text>
<text x="136.7" y="131.3">U8</text>
<text x="148.7" y="127.2">3V3</text>
<text x="86.8" y="135.3">C11</text>
<text x="86.8" y="137.8">0.1uF</text>
<text x="108.2" y="135.3">[2]</text>
<text x="108.2" y="136.6">[2]</text>
<text x="118" y="137.3">JTCK</text>
<text x="118.2" y="135.9">JTDI</text>
<text x="134.8" y="132.7">7</text>
<text x="134.8" y="135.3">8</text>
<text x="134.8" y="136.7">9</text>
<text x="136.5" y="133.3">VCCA</text>
<text x="136.5" y="135.9">A1</text>
<text x="136.5" y="137.3">A2</text>
<text x="141.4" y="133.3">VCCB</text>
<text x="142.7" y="137.3">B2</text>
<text x="142.7" y="135.9">B1</text>
<text x="144.9" y="136.7">4</text>
<text x="144.9" y="135.3">5</text>
<text x="144.9" y="132.7">6</text>
<text x="148.7" y="135.3">R14</text>
<text x="148.7" y="136.7">R15</text>
<text x="154.5" y="135">47</text>
<text x="154.5" y="136.3">47</text>
<text x="162.9" y="135.9">TDI</text>
<text x="162.9" y="137.3">TCK</text>
<text x="173.7" y="135.3">[3]</text>
<text x="173.7" y="136.6">[3]</text>
<text x="187.1" y="132.9">5V</text>
<text x="196" y="135.7">J9</text>
<text x="108.2" y="143.3">[2]</text>
<text x="116.2" y="144">JTAG_OE</text>
<text x="125.9" y="139.4">R10</text>
<text x="125.9" y="140.7">R11</text>
<text x="131.7" y="139">1k</text>
<text x="131.7" y="140.3">1k</text>
<text x="134.3" y="139.4">10</text>
<text x="134.8" y="140.7">1</text>
<text x="134.8" y="143.4">2</text>
<text x="136.5" y="141.3">DIR2</text>
<text x="136.5" y="144">/OE</text>
<text x="136.5" y="140">DIR1</text>
<text x="141.6" y="144">GND</text>
<text x="144.9" y="143.4">3</text>
<text x="193.1" y="138.7">1</text>
<text x="193.1" y="141.4">2</text>
<text x="135.2" y="146.2">SN74AXC2T245RSWR</text>
<text x="192.8" y="145.5">PAD_2PIN_SMALL</text>
<text x="123.2" y="152.6">3V3</text>
<text x="147.3" y="154">3V3</text>
<text x="31.1" y="160.4">5V</text>
<text x="57.6" y="160.4">3V3</text>
<text x="85.7" y="157.7">3V3</text>
<text x="134.8" y="159.4">7</text>
<text x="136.5" y="160.1">VCCA</text>
<text x="136.7" y="158.1">U9</text>
<text x="141.4" y="160.1">VCCB</text>
<text x="144.9" y="159.4">6</text>
<text x="154.5" y="161.8">47</text>
<text x="44.3" y="167.3">U11</text>
<text x="86.8" y="164.8">C1</text>
<text x="86.8" y="167.3">0.1uF</text>
<text x="108.2" y="162.1">[2]</text>
<text x="109.2" y="163.4">[2]</text>
<text x="117.8" y="162.7">JTMS</text>
<text x="117.8" y="164.1">JTDO</text>
<text x="125.9" y="166.2">R12</text>
<text x="125.9" y="167.5">R13</text>
<text x="131.7" y="165.8">1k</text>
<text x="131.7" y="167.1">1k</text>
<text x="134.3" y="166.2">10</text>
<text x="134.8" y="167.5">1</text>
<text x="134.8" y="162.1">8</text>
<text x="134.8" y="163.5">9</text>
<text x="136.5" y="162.7">A1</text>
<text x="136.5" y="164.1">A2</text>
<text x="136.5" y="166.8">DIR1</text>
<text x="142.7" y="164.1">B2</text>
<text x="142.7" y="162.7">B1</text>
<text x="144.9" y="163.5">4</text>
<text x="144.9" y="162.1">5</text>
<text x="148.7" y="162.1">R16</text>
<text x="148.7" y="163.5">R17</text>
<text x="154.5" y="163.1">47</text>
<text x="162.9" y="162.7">TMS</text>
<text x="162.9" y="164.1">TDO</text>
<text x="172.5" y="163.4">[3]</text>
<text x="173.7" y="162.1">[3]</text>
<text x="30.7" y="173.1">+</text>
<text x="32.2" y="173">TC1</text>
<text x="39.7" y="168.8">3</text>
<text x="39.7" y="172.8">1</text>
<text x="41.4" y="169.4">VIN</text>
<text x="41.4" y="173.4">GND</text>
<text x="46.1" y="169.4">VOUT</text>
<text x="49.8" y="168.8">2</text>
<text x="49.8" y="172.8">4</text>
<text x="57.5" y="173.1">+</text>
<text x="59" y="173">TC2</text>
<text x="108.2" y="170.1">[2]</text>
<text x="116.2" y="170.8">JTAG_OE</text>
<text x="134.8" y="170.1">2</text>
<text x="135.2" y="173">SN74AXC2T245RSWR</text>
<text x="136.5" y="168.1">DIR2</text>
<text x="136.5" y="170.8">/OE</text>
<text x="141.6" y="170.8">GND</text>
<text x="144.9" y="170.1">3</text>
<text x="32.2" y="175.3">10uF/16V</text>
<text x="41.5" y="175.4">AME1085DCDT3</text>
<text x="59" y="175.3">10uF/16V</text>
<text x="198.9" y="178.5">3V3</text>
<text x="145.3" y="183.8">3V3</text>
<text x="168.9" y="184.1">[2]</text>
<text x="168.9" y="185.4">[2]</text>
<text x="178.5" y="184.8">JTMS</text>
<text x="185.8" y="184.4">R4</text>
<text x="185.8" y="185.7">R2</text>
<text x="192.2" y="183.9">4.7k</text>
<text x="192.2" y="185.3">4.7k</text>
<text x="40.3" y="190.6">1</text>
<text x="42.9" y="191.2">$1</text>
<text x="108.8" y="190">[2]</text>
<text x="108.8" y="191.4">[2]</text>
<text x="118.4" y="191.7">JTDO</text>
<text x="118.7" y="190.4">JTCK</text>
<text x="132.8" y="189.6">1</text>
<text x="132.8" y="190.9">3</text>
<text x="135.1" y="188">J8</text>
<text x="137.6" y="189.6">2</text>
<text x="137.6" y="190.9">4</text>
<text x="167.8" y="189.5">[2]</text>
<text x="167.8" y="188.2">[2]</text>
<text x="168.9" y="186.8">[2]</text>
<text x="175.8" y="190.2">JTAG_OE</text>
<text x="177.4" y="188.8">JTDO</text>
<text x="178.7" y="187.5">JTCK</text>
<text x="178.9" y="186.1">JTDI</text>
<text x="185.8" y="187">R9</text>
<text x="185.8" y="189.7">R3</text>
<text x="185.8" y="188.4">R5</text>
<text x="192.2" y="186.6">4.7k</text>
<text x="192.2" y="189.3">4.7k</text>
<text x="192.2" y="187.9">4.7k</text>
<text x="199.7" y="191.9">GND</text>
<text x="40.3" y="193.3">1</text>
<text x="42.9" y="193.8">$2</text>
<text x="108.8" y="192.7">[2]</text>
<text x="108.8" y="195.4">[2]</text>
<text x="118.4" y="193.1">JTMS</text>
<text x="118.9" y="195.7">JTDI</text>
<text x="130.8" y="197.7">HDR2X5-2.54M-SMD</text>
<text x="132.8" y="192.2">5</text>
<text x="132.8" y="193.6">7</text>
<text x="132.8" y="194.9">9</text>
<text x="137.6" y="192.2">6</text>
<text x="137.6" y="193.6">8</text>
<text x="137.6" y="194.9">10</text>
<text x="151.6" y="195.7">JTAG_OE</text>
<text x="162.3" y="195.4">[2]</text>
<text x="170.2" y="203.2">Title</text>
<text x="170.2" y="200.6">Company</text>
<text x="170.2" y="205.3">Size</text>
<text x="175.6" y="205.3">Document</text>
<text x="207.7" y="205.3">Rev</text>
<text x="170.2" y="211.3">Date:</text>
<text x="191.7" y="211.3">Sheet:</text>
<text x="203" y="211.3">OF</text>
</g>
</svg>
